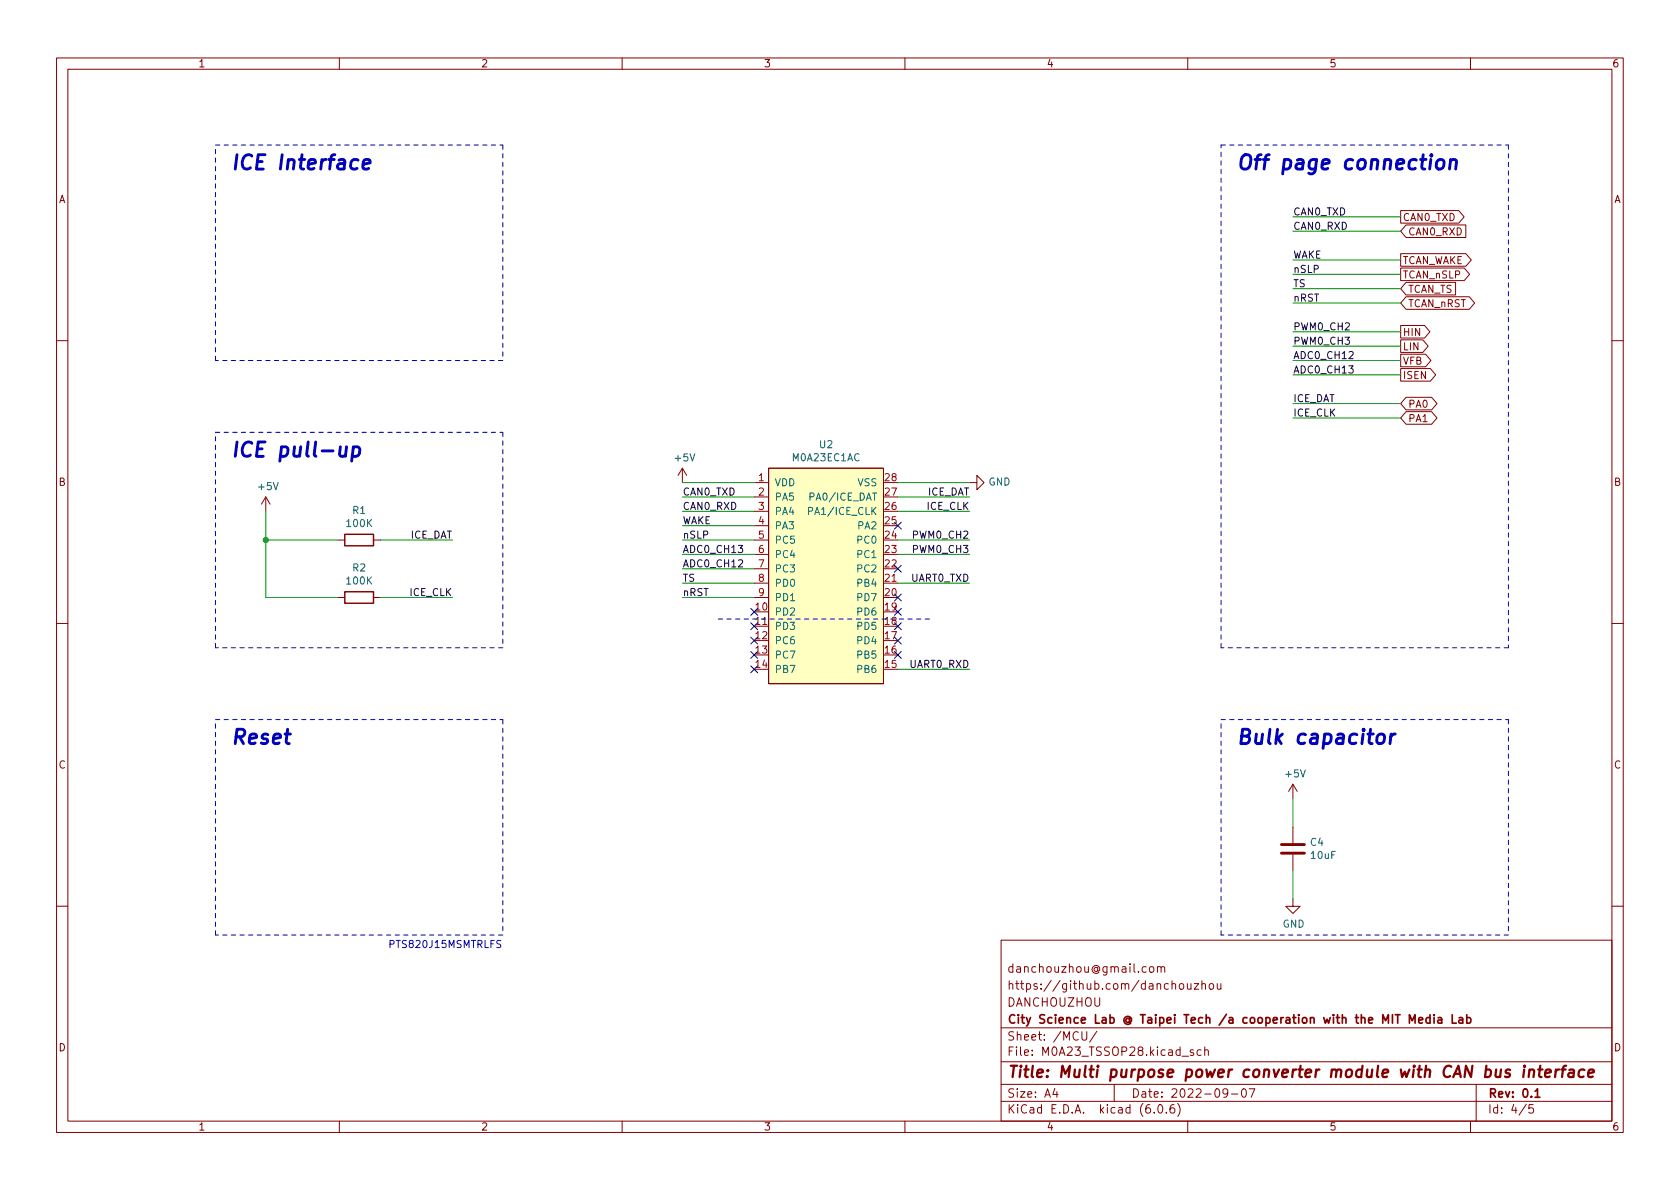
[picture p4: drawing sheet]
<svg xmlns="http://www.w3.org/2000/svg" width="297mm" height="210mm" viewBox="0 0 297 210" stroke-linecap="round" stroke-linejoin="round" font-family="sans-serif">
<g fill="none" stroke="#840000" stroke-width=".18">
<path d="M10 10.2h277v190.1h-277zM12 12.2h273v186.1h-273zM60 10.2v2M110 10.2v2M160 10.2v2M210 10.2v2M260 10.2v2M247.6 37.2h10.3l1 1.1-1 1.2h-10.3zM248.6 39.8h10.6v2.2h-10.6l-1-1.1zM247.6 47.4h11.3l.9 1.1-.9 1.1h-11.3zM247.6 57.6h4.3l.9 1.1-.9 1.1h-4.3zM247.6 44.9h11.6l.9 1.1-.9 1.1h-11.6z"/>
<path d="M248.6 52.5h11.2l.9 1.1-.9 1.1h-11.2l-1-1.1zM248.6 49.9h8.8v2.3h-8.8l-1-1.2zM10 60.2h2M247.6 62.6h4.5l.9 1.1-.9 1.2h-4.5zM247.6 65.2h5.3l.9 1.1-.9 1.1h-5.3zM247.6 60.1h4l.9 1.1-.9 1.1h-4zM248.6 70.3h4.5l1 1.1-1 1.1h-4.5l-1-1.1zM248.6 72.8h4.5l1 1.1-1 1.1h-4.5l-1-1.1zM285 60.2h2M47 87.9l-.8 1.2M47 87.9v2.5M47 87.9l.8 1.2"/>
<path d="M59.7 95.5h1.3M66 95.5h1.3M120.6 82.8l-.7 1.3M120.6 82.8v2.5M120.6 82.8l.8 1.3M133.3 85.3h2.6M133.3 87.9h2.6M133.3 90.4h2.6M133.3 93h2.6M133.3 95.5h2.6M133.3 98h2.6M135.9 82.8h20.3v38.1h-20.3z"/>
<path d="M171.4 85.3h1.3v-1.2l1.3 1.2-1.3 1.3v-1.3M10 110.2h2M59.7 105.7h1.3M66 105.7h1.3M133.3 105.7h2.6M133.3 110.7h2.6M133.3 103.1h2.6M133.3 100.6h2.6M156.2 103.1h2.5M285 110.2h2M228.6 138.7v2.5M228.6 138.7l-.8 1.2"/>
<path d="M228.6 138.7l.8 1.2M228.6 159v1.3h1.3l-1.3 1.2-1.3-1.2h1.3M228.6 146.3v2.8M228.6 151.1v2.8M10 160.2h2M177 166.3h108v32h-108zM203.4 171l.3-.1 .3 .3v.4l-.3 .3h-.3l-.2-.3v-.4zM204.6 171.1l.3-.2 .3 .1 .1 .9M204.6 170.9v1M205.3 171.1l.2-.2 .4 .1v.9M208.6 174l.4-.1 .3 .3v.4l-.3 .3h-.4l-.1-.3v-.4zM209.9 173.9l.1 1h.4l.2-.1"/>
<path d="M210.6 173.9v1M211.1 173.9h.8l-.8 1h.8M212.5 174.1l.2-.2 .4 .1v.9M212.5 173.4v1.5M213.9 174l.4-.1 .3 .3v.4l-.3 .3h-.4l-.1-.3v-.4zM215.2 173.9l.1 1h.3l.3-.1M215.9 173.9v1M285 160.2h2M60 198.3v2M110 198.3v2M160 198.3v2M177 194.8h108"/>
<path d="M177 191.8h108M177 187.8h108M177 181.8h108M186.5 192.5l-.4 1h1M186.9 193v1M191.3 182.4v1.2l.3 .3h.4l.1-.3v-1.2M193.9 182.4l-1.3 1.9M197 191.8v3M204.1 196.7v.1M204.9 195.4l.2-.1a.81 .81 0 0 1 .6 .7 .81 .81 0 0 1-.3 .8h-.2a.81 .81 0 0 1-.6-.6 .81 .81 0 0 1 .3-.8zM206.2 196.7v.1M207.6 195.3a.59 .59 0 0 0-.7 .7v.5l.1 .3h.4l.2-.1 .1-.5-.1-.2-.5-.1-.2 .3"/>
<path d="M208.2 195.1a1.72 1.72 0 0 1 0 2.3M210 198.3v2M211 185.7l-.4-.1-.2 .2 .1 .3 .5 .1v.4h-.6M212.4 185.7l-.5-.1-.3 .3v.4l.2 .3h.6M213 185.8l.2-.2 .4 .1v.9M213 185.1v1.5M217.1 193.2l-.3 .3h-.3l-.3-.3 .2-.6 .4-.1 .2 .2a.99 .99 0 0 1-.4 1.3h-.2M217.7 193.5h1.2M219.7 192.6l.2-.1a.81 .81 0 0 1 .5 .7 .81 .81 0 0 1-.3 .8h-.1a.81 .81 0 0 1-.6-.6 .81 .81 0 0 1 .3-.8zM220.9 192.5h1l-.7 1.5M260 198.3v2M261 191.8v6.5"/>
<path d="M269.9 195.3l-1.3 1.9M271.1 195.3h-.7l-.1 .7 .2-.1 .5 .1 .2 .2-.1 .5-.2 .1-.6-.1"/>
</g>
<g fill="none" stroke="#840000" stroke-width=".3">
<path d="M252.8 179.4v1.5M253.6 179.4v.2M253.6 179.9v1M256.8 179.4v1.5h.7M259.3 179.4v1.5M249.2 180.9v-1.5l.5 1.1 .5-1.1v1.5M250.8 180.4l.8-.1-.1-.3-.4-.1-.3 .2 .1 .8h.6M252.8 180l-.4-.1-.3 .3v.4l.2 .3h.5M254.3 180h.5l.1 .9M254.9 180.3l-.5 .1a.29 .29 0 0 0-.2 .2 .29 .29 0 0 0 .2 .3h.5M258 180h.6v.9M258.6 180.3l-.5 .1a.29 .29 0 0 0-.2 .2 .29 .29 0 0 0 .2 .3h.5"/>
<path d="M259.3 180l.5-.1 .3 .3v.4l-.2 .3h-.6M271.4 193l.4-.5v1.5M271.4 194h.9"/>
</g>
<g fill="none" stroke="#840000" stroke-width=".4">
<path d="M269.5 189.1l-.2 1.4M269.6 188.5l-.1 .1v.1l.2-.1-.1-.1-.1 .2M270.4 189.3a.49 .49 0 0 1 .9 .1l-.2 1.1M270.4 189.1l-.1 1.4M272 189.1h.7M272.3 188.5l-.2 1.7 .1 .2 .4 .1M273.2 189.8l1-.2-.1-.4-.1-.1-.6 .1-.2 1 .2 .3 .6-.1M275.1 189.1l-.2 1.4M275.7 189.1l-.4 .1-.2 .3M276.1 189.1h.7M276.9 188.5l-.4 .1-.1 .1-.2 1.8M277.5 189.2l.2-.1 .5 .1v1.3"/>
<path d="M278.3 189.6l-.7 .1a.4 .4 0 0 0-.3 .3 .4 .4 0 0 0 .2 .5l.7-.1M280.1 189.2a.66 .66 0 0 0-.9 .3l-.1 .6 .1 .3 .2 .1 .6-.1M280.8 189.8l1-.2v-.4l-.6-.1-.3 .3v1l.1 .1 .6-.1"/>
</g>
<path d="M61 94.5h5v2h-5zM61 104.6h5v2.1h-5z" fill="none" stroke="#840000" stroke-width=".25"/>
<path d="M226.6 150.9h4M226.6 149.3h4" fill="none" stroke="#840000" stroke-width=".51"/>
<path d="M135.9 82.8h20.3v38.1h-20.3z" fill="#ffffc2" stroke="#ffffc2" stroke-width=".18"/>
<path d="M143 90.4l.6-.1 .1-.2-.1-.3-.6-.1v1.3M143.2 87.8h.6l.1-.2v-.3l-.7-.1v1.3" fill="none" stroke="#006464" stroke-width=".18"/>
<path d="M64.2 29l1.2-.2v-.5l-.3-.1-.7 .1-.1 .3-.2 .9 .1 .3 .2 .1 .8-.1M254.2 28.4a.66 .66 0 0 1 .6-.2 .66 .66 0 0 1 .5 .5v.7a.69 .69 0 0 1-.7 .5 .69 .69 0 0 1-.7-.5zM256.5 28.4a.63 .63 0 0 1 1 .2l-.1 1.3M256.5 28.2l-.2 1.7M60.2 79l-.2 1.3 .1 .3a.72 .72 0 0 0 1-.1M61.3 79l-.2 1.7M62.5 79.1l.2-.1 .7 .1 .2 .4-.1 .7a.83 .83 0 0 1-1.2 .4M62.5 79l-.3 2.5M243.6 130a.66 .66 0 0 1 .7-.2 .66 .66 0 0 1 .5 .5l-.1 .7a.69 .69 0 0 1-.6 .5 .69 .69 0 0 1-.7-.5zM246 129.8l-.2 1.7M246.7 129.8a.75 .75 0 0 0-.8 .5" fill="none" stroke="#0000c2" stroke-width=".51"/>
<path d="M88.6 166.4l-.5-.1-.2 .1v.4l.5 .2 .2 .3-.3 .3-.5-.1" fill="none" stroke="#0000c2" stroke-width=".18"/>
<g fill="none" stroke="#0000c2" stroke-width=".18" stroke-dasharray=".8 .8">
<path d="M38.1 25.6h50.8M88.9 25.6v38.1M215.9 25.6h50.8M266.7 25.6v88.9M38.1 76.4h50.8M38.1 63.7v-38.1M88.9 63.7h-50.8M88.9 76.4v38.1M38.1 114.5v-38.1M88.9 114.5h-50.8M127 109.5h38.1M215.9 114.5v-88.9"/>
<path d="M266.7 114.5h-50.8M38.1 127.2h50.8M88.9 127.2v38.1M215.9 127.2h50.8M266.7 127.2v38.1M38.1 165.3v-38.1M88.9 165.3h-50.8M215.9 165.3v-38.1M266.7 165.3h-50.8"/>
</g>
<g fill="none" stroke="#009600" stroke-width=".18">
<path d="M228.6 38.3h19M228.6 53.6h19M228.6 51h19M228.6 48.5h19M228.6 46h19M228.6 40.9h19M228.6 58.7h19M228.6 61.2h19M228.6 66.3h19M228.6 63.7h19M228.6 71.4h19M228.6 73.9h19"/>
<path d="M47 90.4v15.3h12.7M47 95.5h12.7M67.3 95.5h12.7M120.6 85.3h12.7M120.6 95.5h12.7M120.6 87.9h12.7M120.6 93h12.7M120.6 98h12.7M120.6 90.4h12.7M158.7 85.3h12.7M158.7 95.5h12.7M158.7 87.9h12.7"/>
<path d="M158.7 98h12.7M158.7 90.4h12.7M67.3 105.7h12.7M120.6 105.7h12.7M120.6 103.1h12.7M120.6 100.6h12.7M158.7 103.1h12.7M158.7 118.4h12.7M228.6 141.2v5.1M228.6 153.9v5.1"/>
</g>
<g fill="none" stroke="#000084" stroke-width=".18">
<path d="M158.1 92.3l1.3 1.3M158.1 100l1.3 1.2M159.4 92.3l-1.3 1.3M159.4 100l-1.3 1.2M132.7 107.6l1.3 1.2M132.7 112.7l1.3 1.2M132.7 115.2l1.3 1.2M132.7 110.1l1.3 1.2M132.7 117.7l1.3 1.3M134 107.6l-1.3 1.2M134 112.7l-1.3 1.2M134 115.2l-1.3 1.2"/>
<path d="M134 110.1l-1.3 1.2M134 117.7l-1.3 1.3M158.1 110.1l1.3 1.2M158.1 115.2l1.3 1.2M158.1 112.7l1.3 1.2M158.1 105l1.3 1.3M158.1 107.6l1.3 1.2M159.4 110.1l-1.3 1.2M159.4 115.2l-1.3 1.2M159.4 112.7l-1.3 1.2M159.4 105l-1.3 1.3M159.4 107.6l-1.3 1.2"/>
</g>
<circle cx="47" cy="95.5" r=".46" fill="#009600" stroke="#009600" stroke-width=".18"/>
<g font-size="3.5" fill="#0000c2">
<text x="40.6" y="30">ICE Interface</text>
<text x="218.4" y="30">Off page connection</text>
<text x="40.6" y="80.8">ICE pull-up</text>
<text x="40.6" y="131.6">Reset</text>
<text x="218.4" y="131.6">Bulk capacitor</text>
</g>
<text font-size="2.8" fill="#840000" x="178" y="190.6">Title: Multi purpose power converter module with CAN bus interface</text>
<g font-size="2.1" fill="#840000">
<text x="178" y="172">danchouzhou@gmail.com</text>
<text x="178" y="178">DANCHOUZHOU</text>
<text x="178" y="175">https://github.com/danchouzhou</text>
<text x="178" y="184">Sheet: /MCU/</text>
<text x="178" y="181">City Science Lab @ Taipei Tech /a cooperation with the MIT Media Lab</text>
<text x="178" y="186.7">File: M0A23_TSSOP28.kicad_sch</text>
<text x="178" y="196.9">KiCad E.D.A. kicad (6.0.6)</text>
<text x="178" y="194.1">Size: A4</text>
<text x="200" y="194.1">Date: 2022-09-07</text>
<text x="263" y="194.1">Rev: 0.1</text>
<text x="263" y="196.9">Id: 4/5</text>
</g>
<g font-size="1.8" fill="#840000">
<text x="35" y="11.9">1</text>
<text x="85" y="11.9">2</text>
<text x="135" y="11.9">3</text>
<text x="185" y="11.9">4</text>
<text x="235" y="11.9">5</text>
<text x="285" y="11.9">6</text>
<text x="10.3" y="35.9">A</text>
<text x="285.3" y="35.9">A</text>
<text x="248" y="39.1">CAN0_TXD</text>
<text x="248.9" y="41.6">CAN0_RXD</text>
<text x="248" y="46.7">TCAN_WAKE</text>
<text x="248" y="49.2">TCAN_nSLP</text>
<text x="248.9" y="51.8">TCAN_TS</text>
<text x="248" y="59.4">HIN</text>
<text x="248.9" y="54.3">TCAN_nRST</text>
<text x="248" y="64.5">VFB</text>
<text x="248" y="61.9">LIN</text>
<text x="248" y="67">ISEN</text>
<text x="248.9" y="72.1">PA0</text>
<text x="248.9" y="74.6">PA1</text>
<text x="10.3" y="85.9">B</text>
<text x="285.3" y="85.9">B</text>
<text x="10.3" y="135.9">C</text>
<text x="285.3" y="135.9">C</text>
<text x="10.3" y="185.9">D</text>
<text x="285.3" y="185.9">D</text>
<text x="35" y="199.9">1</text>
<text x="85" y="199.9">2</text>
<text x="135" y="199.9">3</text>
<text x="185" y="199.9">4</text>
<text x="235" y="199.9">5</text>
<text x="285" y="199.9">6</text>
</g>
<g font-size="1.8" fill="#0f0f0f">
<text x="228.6" y="38.1">CAN0_TXD</text>
<text x="228.6" y="40.6">CAN0_RXD</text>
<text x="228.6" y="45.7">WAKE</text>
<text x="228.6" y="48.2">nSLP</text>
<text x="228.6" y="53.3">nRST</text>
<text x="228.6" y="50.8">TS</text>
<text x="228.6" y="58.4">PWM0_CH2</text>
<text x="228.6" y="60.9">PWM0_CH3</text>
<text x="228.6" y="63.5">ADC0_CH12</text>
<text x="228.6" y="66">ADC0_CH13</text>
<text x="228.6" y="71.1">ICE_DAT</text>
<text x="228.6" y="73.6">ICE_CLK</text>
<text x="120.6" y="87.6">CAN0_TXD</text>
<text x="163.9" y="87.6">ICE_DAT</text>
<text x="72.4" y="95.2">ICE_DAT</text>
<text x="120.6" y="92.7">WAKE</text>
<text x="120.6" y="90.2">CAN0_RXD</text>
<text x="120.6" y="95.2">nSLP</text>
<text x="161.6" y="95.2">PWM0_CH2</text>
<text x="163.9" y="90.2">ICE_CLK</text>
<text x="120.6" y="100.3">ADC0_CH12</text>
<text x="120.6" y="97.8">ADC0_CH13</text>
<text x="161.6" y="97.8">PWM0_CH3</text>
<text x="72.4" y="105.4">ICE_CLK</text>
<text x="120.6" y="102.9">TS</text>
<text x="120.6" y="105.4">nRST</text>
<text x="161" y="102.9">UART0_TXD</text>
<text x="160.8" y="118.1">UART0_RXD</text>
</g>
<g font-size="1.8" fill="#006464">
<text x="119.4" y="81.6">+5V</text>
<text x="140.2" y="81.6">M0A23EC1AC</text>
<text x="144.9" y="79.2">U2</text>
<text x="45.8" y="86.7">+5V</text>
<text x="136.9" y="86">VDD</text>
<text x="136.9" y="88.5">PA5</text>
<text x="143.7" y="88.5">PA0/ICE_DAT</text>
<text x="151.7" y="86">VSS</text>
<text x="174.8" y="85.8">GND</text>
<text x="61.4" y="93.2">100K</text>
<text x="62.4" y="90.9">R1</text>
<text x="136.9" y="91.1">PA4</text>
<text x="136.9" y="93.6">PA3</text>
<text x="143.7" y="91.1">PA1/ICE_CLK</text>
<text x="151.8" y="93.6">PA2</text>
<text x="62.4" y="101">R2</text>
<text x="136.9" y="96.1">PC5</text>
<text x="136.9" y="98.7">PC4</text>
<text x="136.9" y="101.2">PC3</text>
<text x="151.8" y="101.2">PC2</text>
<text x="151.8" y="98.7">PC1</text>
<text x="151.8" y="96.1">PC0</text>
<text x="61.4" y="103.3">100K</text>
<text x="136.9" y="103.8">PD0</text>
<text x="136.9" y="106.3">PD1</text>
<text x="151.8" y="106.3">PD7</text>
<text x="151.8" y="103.8">PB4</text>
<text x="136.9" y="108.8">PD2</text>
<text x="136.9" y="111.4">PD3</text>
<text x="136.9" y="113.9">PC6</text>
<text x="151.8" y="113.9">PD4</text>
<text x="151.8" y="111.4">PD5</text>
<text x="151.8" y="108.8">PD6</text>
<text x="136.9" y="116.5">PC7</text>
<text x="136.9" y="119">PB7</text>
<text x="151.8" y="119">PB6</text>
<text x="151.8" y="116.5">PB5</text>
<text x="227.4" y="137.5">+5V</text>
<text x="231.7" y="149.6">C4</text>
<text x="231.9" y="151.9">10uF</text>
<text x="226.8" y="164">GND</text>
</g>
<g font-size="1.8" fill="#a90000">
<text x="134.1" y="85.1">1</text>
<text x="134.1" y="87.6">2</text>
<text x="156.5" y="87.6">27</text>
<text x="156.5" y="85.1">28</text>
<text x="134.1" y="90.2">3</text>
<text x="134.1" y="92.7">4</text>
<text x="134.1" y="95.2">5</text>
<text x="156.5" y="95.2">24</text>
<text x="156.5" y="92.7">25</text>
<text x="156.5" y="90.2">26</text>
<text x="134.1" y="97.8">6</text>
<text x="134.1" y="100.3">7</text>
<text x="156.5" y="100.3">22</text>
<text x="156.5" y="97.8">23</text>
<text x="133.6" y="107.9">10</text>
<text x="134.1" y="102.9">8</text>
<text x="134.1" y="105.4">9</text>
<text x="156.5" y="107.9">19</text>
<text x="156.5" y="105.4">20</text>
<text x="156.5" y="102.9">21</text>
<text x="133.6" y="110.5">11</text>
<text x="133.6" y="113">12</text>
<text x="156.5" y="113">17</text>
<text x="156.5" y="110.5">18</text>
<text x="133.6" y="115.6">13</text>
<text x="133.6" y="118.1">14</text>
<text x="156.5" y="118.1">15</text>
<text x="156.5" y="115.6">16</text>
</g>
<text font-size="1.8" fill="#0000c2" x="68.6" y="167.6">PTS820J15MSMTRLFS</text>
</svg>
